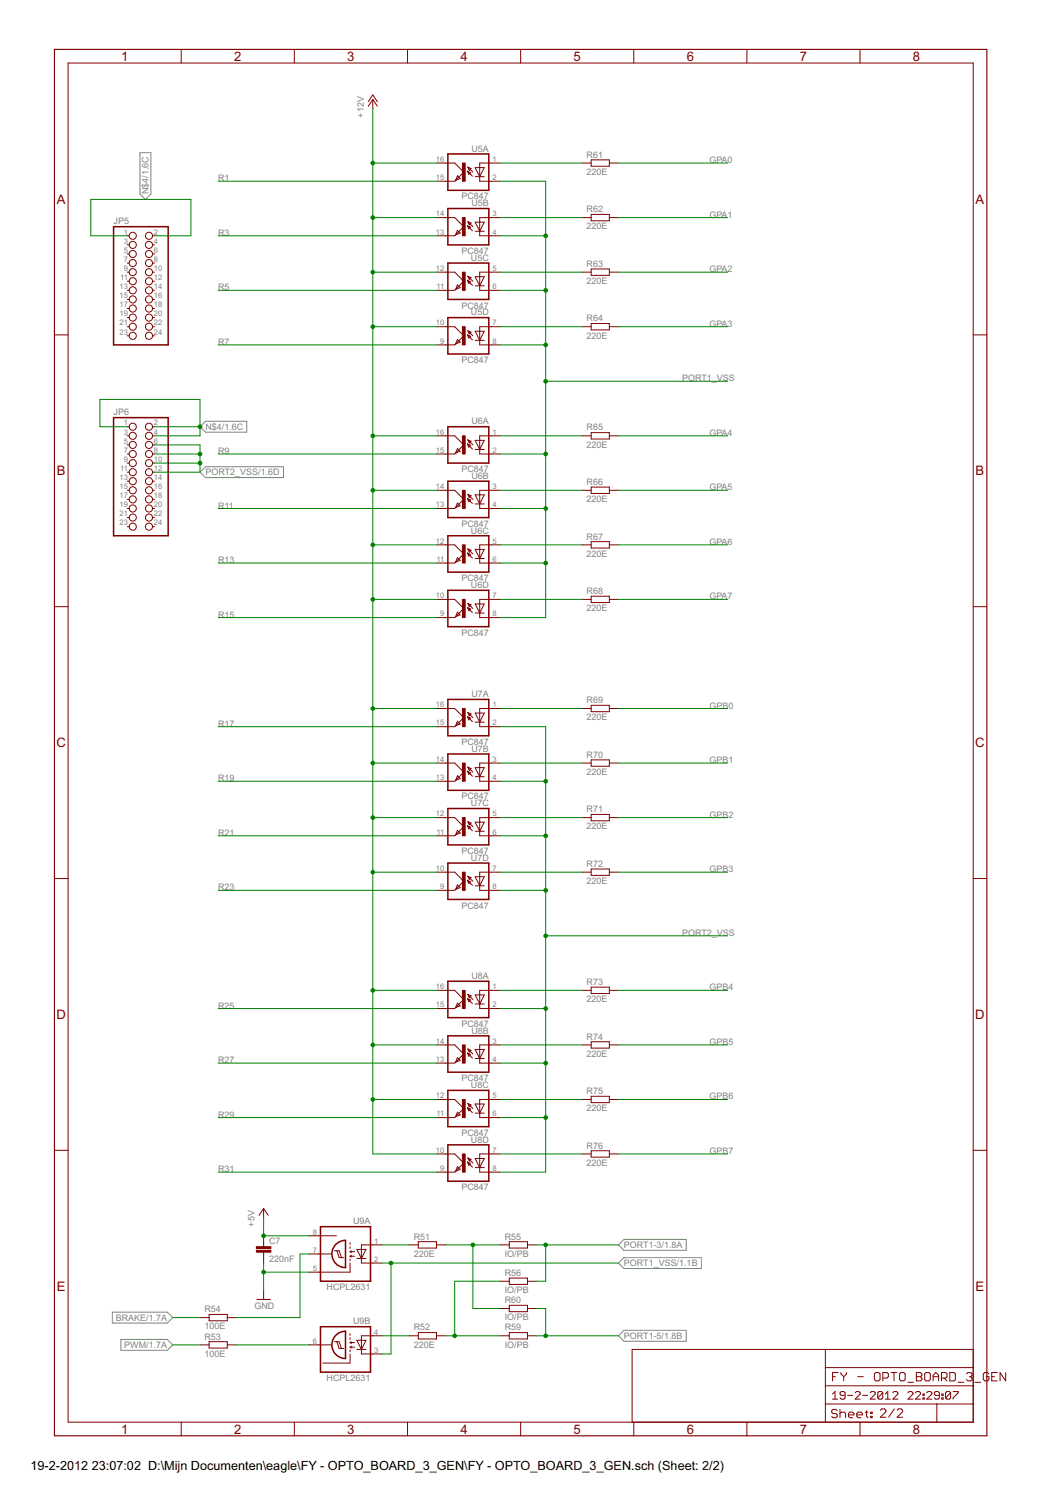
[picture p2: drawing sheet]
<svg xmlns="http://www.w3.org/2000/svg" width="297mm" height="420mm" viewBox="0 0 297 420" stroke-linecap="round" stroke-linejoin="round" font-family="sans-serif">
<path d="M39.1 42.7h3v11.5l-1.5 1.5-1.5-1.5zM57.4 117.7h11.5v3h-11.5l-1.6-1.5zM57.4 130.4h21.7v3h-21.7l-1.6-1.5zM172.7 352.8l1.5-1.5h21.6v3.1h-21.6zM172.7 347.8l1.5-1.6h17.4v3.1h-17.4zM31.4 366.6h15.3l1.5 1.5-1.5 1.5h-15.3zM33.8 374.2h12.9l1.5 1.5-1.5 1.5h-12.9zM172.7 373.2l1.5-1.6h17.4v3.1h-17.4z" fill="none" stroke="#808080" stroke-width=".28"/>
<g fill="none" stroke="#800000" stroke-width=".28">
<path d="M19 17.6h252.7v379.7h-252.7zM50.6 13.8v3.8M82.2 13.8v3.8M113.8 13.8v3.8M145.4 13.8v3.8M176.9 13.8v3.8M208.5 13.8v3.8M240.1 13.8v3.8M102.8 28.4l1.3-1.9 1.2 1.9M104.1 27.8l1.2 1.9M104.1 27.8l-1.3 1.9M104.1 27.8v2.5"/>
<path d="M121.9 45.6h5l2.6 2.5-2.6 2.5h-5M127.7 49.1l.8 .8-1.3 .5zM130.5 47.8l1.4 1.4M130.5 47.8l.9 .4-.5 .5zM130.6 46.7l.9 .4-.5 .5zM130.6 46.7l1.4 1.4M132.7 46.8h2.5l-1.3 2.6zM132.7 49.4h2.5M139.6 45.6h-5.7v5h5.7M162.5 45.6h2.5M165 44.7h5.1v1.7h-5.1zM165 59.9h5.1v1.8h-5.1z"/>
<path d="M170.1 45.6h2.6M35.5 65.9h.6M35.5 76h.6M35.5 68.4h.6M35.5 71h.6M35.5 73.5h.6M35.5 78.6h.6M42.6 65.9h.5M42.6 76h.5M42.6 68.4h.5M42.6 71h.5M42.6 73.5h.5"/>
<path d="M42.6 78.6h.5M121.9 60.8h5l2.6 2.5-2.6 2.6h-5M121.9 76h5l2.6 2.6-2.6 2.5h-5M127.7 64.3l.8 .8-1.3 .5zM127.7 79.6l.8 .7-1.3 .6zM130.5 63.1l1.4 1.4M130.5 63.1l.9 .4-.5 .5zM130.5 78.3l1.4 1.4M130.5 78.3l.9 .4-.5 .5zM130.6 61.9l.9 .4-.5 .5zM130.6 61.9l1.4 1.4M130.6 77.2l.9 .4-.5 .5z"/>
<path d="M130.6 77.2l1.4 1.4M132.7 62.1h2.5l-1.3 2.5zM132.7 64.6h2.5M132.7 77.3h2.5l-1.3 2.5zM132.7 79.8h2.5M139.6 60.8h-5.7v5.1h5.7M139.6 76h-5.7v5.1h5.7M162.5 60.8h2.5M162.5 76h2.5M165 75.1h5.1v1.8h-5.1zM170.1 60.8h2.6M170.1 76h2.6"/>
<path d="M15.2 93.6h3.8M35.5 81.1h.6M35.5 91.3h.6M35.5 83.7h.6M35.5 86.2h.6M35.5 88.7h.6M35.5 93.8h.6M42.6 81.1h.5M42.6 91.3h.5M42.6 83.7h.5M42.6 86.2h.5M42.6 88.7h.5"/>
<path d="M42.6 93.8h.5M121.9 91.3h5l2.6 2.5-2.6 2.6h-5M127.7 94.8l.8 .8-1.3 .5zM130.5 93.6l1.4 1.4M130.5 93.6l.9 .3-.5 .5zM130.6 92.4l.9 .4-.5 .5zM130.6 92.4l1.4 1.4M132.7 92.5h2.5l-1.3 2.6zM132.7 95.1h2.5M139.6 91.3h-5.7v5.1h5.7M162.5 91.3h2.5M165 90.4h5.1v1.8h-5.1z"/>
<path d="M170.1 91.3h2.6M271.7 93.6h3.8M35.5 119.2h.6M42.6 119.2h.5M35.5 121.8h.6M35.5 126.8h.6M35.5 137h.6M35.5 124.3h.6M35.5 129.4h.6M35.5 131.9h.6M35.5 134.4h.6M35.5 139.5h.6"/>
<path d="M42.6 121.8h.5M42.6 126.8h.5M42.6 137h.5M42.6 124.3h.5M42.6 129.4h.5M42.6 131.9h.5M42.6 134.4h.5M42.6 139.5h.5M121.9 121.8h5l2.6 2.5-2.6 2.5h-5M121.9 137h5l2.6 2.5-2.6 2.5h-5M127.7 125.3l.8 .8-1.3 .5zM130.5 124l1.4 1.4"/>
<path d="M130.5 124l.9 .4-.5 .5zM130.5 139.3l1.4 1.4M130.5 139.3l.9 .3-.5 .5zM130.6 122.9l.9 .4-.5 .5zM130.6 122.9l1.4 1.4M130.6 138.1l.9 .4-.5 .5zM130.6 138.1l1.4 1.4M132.7 123h2.5l-1.3 2.6zM132.7 125.6h2.5M132.7 138.2h2.5l-1.3 2.6zM139.6 121.8h-5.7v5h5.7M139.6 137h-5.7v5h5.7"/>
<path d="M162.5 121.8h2.5M162.5 137h2.5M165 120.9h5.1v1.7h-5.1zM165 136.1h5.1v1.8h-5.1zM170.1 121.8h2.6M170.1 137h2.6M35.5 142h.6M35.5 144.6h.6M35.5 147.1h.6M42.6 142h.5M42.6 144.6h.5M42.6 147.1h.5"/>
<path d="M121.9 152.2h5l2.6 2.5-2.6 2.6h-5M127.7 140.5l.8 .8-1.3 .5zM127.7 155.8l.8 .7-1.3 .5zM130.5 154.5l1.4 1.4M130.5 154.5l.9 .4-.5 .5zM130.6 153.4l.9 .3-.5 .5zM130.6 153.4l1.4 1.3M132.7 140.8h2.5M132.7 153.5h2.5l-1.3 2.5zM132.7 156h2.5M139.6 152.2h-5.7v5.1h5.7M162.5 152.2h2.5"/>
<path d="M165 151.3h5.1v1.8h-5.1zM170.1 152.2h2.6M15.2 169.5h3.8M121.9 167.4h5l2.6 2.6-2.6 2.5h-5M127.7 171l.8 .8-1.3 .5zM130.5 169.7l1.4 1.4M130.5 169.7l.9 .4-.5 .5zM130.6 168.6l.9 .4-.5 .5zM130.6 168.6l1.4 1.4M132.7 168.7h2.5l-1.3 2.6zM132.7 171.3h2.5M139.6 167.4h-5.7v5.1h5.7"/>
<path d="M162.5 167.4h2.5M165 166.6h5.1v1.7h-5.1zM170.1 167.4h2.6M271.7 169.5h3.8M121.9 197.9h5l2.6 2.6-2.6 2.5h-5M130.6 199.1l.9 .4-.5 .5zM130.6 199.1l1.4 1.4M132.7 199.2h2.5l-1.3 2.5zM139.6 197.9h-5.7v5.1h5.7M162.5 197.9h2.5M165 197h5.1v1.8h-5.1zM170.1 197.9h2.6"/>
<path d="M121.9 213.2h5l2.6 2.5-2.6 2.5h-5M127.7 201.5l.8 .7-1.3 .6zM127.7 216.7l.8 .8-1.3 .5zM130.5 200.2l1.4 1.4M130.5 200.2l.9 .4-.5 .5zM130.5 215.5l1.4 1.4M130.5 215.5l.9 .3-.5 .5zM130.6 214.3l.9 .4-.5 .5zM130.6 214.3l1.4 1.4M132.7 201.7h2.5M132.7 214.4h2.5l-1.3 2.6zM132.7 217h2.5"/>
<path d="M139.6 213.2h-5.7v5h5.7M162.5 213.2h2.5M165 212.3h5.1v1.8h-5.1zM170.1 213.2h2.6M121.9 228.4h5l2.6 2.5-2.6 2.6h-5M127.7 232l.8 .7-1.3 .5zM130.5 230.7l1.4 1.4M130.5 230.7l.9 .4-.5 .5zM130.6 229.6l.9 .3-.5 .5zM130.6 229.6l1.4 1.3M132.7 229.7h2.5l-1.3 2.5zM132.7 232.2h2.5"/>
<path d="M139.6 228.4h-5.7v5.1h5.7M162.5 228.4h2.5M165 227.5h5.1v1.8h-5.1zM170.1 228.4h2.6M15.2 245.4h3.8M121.9 243.6h5l2.6 2.6-2.6 2.5h-5M127.7 247.2l.8 .8-1.3 .5zM130.5 245.9l1.4 1.4M130.5 245.9l.9 .4-.5 .5zM130.6 244.8l.9 .4-.5 .5zM130.6 244.8l1.4 1.4M132.7 244.9h2.5l-1.3 2.6z"/>
<path d="M132.7 247.5h2.5M139.6 243.6h-5.7v5.1h5.7M162.5 243.6h2.5M165 242.8h5.1v1.7h-5.1zM170.1 243.6h2.6M271.7 245.4h3.8M121.9 276.7h5l2.6 2.5-2.6 2.5h-5M130.5 279l1.4 1.4M130.5 279l.9 .3-.5 .5zM130.6 277.8l.9 .4-.5 .5zM130.6 277.8l1.4 1.4M132.7 277.9h2.5l-1.3 2.6z"/>
<path d="M139.6 276.7h-5.7v5h5.7M162.5 276.7h2.5M165 275.8h5.1v1.8h-5.1zM170.1 276.7h2.6M121.9 291.9h5l2.6 2.5-2.6 2.6h-5M127.7 280.2l.8 .8-1.3 .5zM127.7 295.5l.8 .7-1.3 .5zM130.5 294.2l1.4 1.4M130.5 294.2l.9 .4-.5 .5zM130.6 293.1l.9 .3-.5 .5zM130.6 293.1l1.4 1.3M132.7 280.5h2.5"/>
<path d="M132.7 293.2h2.5l-1.3 2.5zM132.7 295.7h2.5M139.6 291.9h-5.7v5.1h5.7M162.5 291.9h2.5M165 291h5.1v1.8h-5.1zM170.1 291.9h2.6M121.9 307.1h5l2.6 2.6-2.3 2.3M127.2 312l-.3 .2h-5M127.7 310.7l.8 .8-1.3 .5zM130.5 309.4l1.4 1.4M130.5 309.4l.9 .4-.5 .5zM130.6 308.3l.9 .4-.5 .5z"/>
<path d="M130.6 308.3l1.4 1.4M132.7 308.4h2.5l-1.3 2.6zM132.7 311h2.5M139.6 307.1h-5.7v5.1h5.7M162.5 307.1h2.5M165 306.3h5.1v1.7h-5.1zM170.1 307.1h2.6M15.2 321.4h3.8M73.6 337.6v2.5M73.6 337.6l1.3 1.9M73.6 337.6l-1.3 1.9M121.9 322.4h5l2.6 2.5-2.6 2.5h-5"/>
<path d="M127.7 325.9l.8 .8-1.3 .5zM130.5 324.7l1.4 1.4M130.5 324.7l.9 .3-.5 .5zM130.6 323.5l.9 .4-.5 .5zM130.6 323.5l1.4 1.4M132.7 323.6h2.5l-1.3 2.6zM132.7 326.2h2.5M139.6 322.4h-5.7v5h5.7M162.5 322.4h2.5M165 321.5h5.1v1.8h-5.1zM170.1 322.4h2.6M271.7 321.4h3.8"/>
<path d="M73.6 345.2v3.1M73.6 349.8v3M86.3 350.3h6.2M86.3 345.2h7.6M93.4 349.4h1.3l.6 1.9M94 349.4l.7 1.9h1.2M97.7 349.7h1.3M97.7 349.7l.4 .2M97.7 350.9h1.3M97.7 350.9l.4 .3M97.7 352.8v2.6h-11.4M97.7 347.1v.5"/>
<path d="M97.7 348.3v.5M97.7 351.7v.5M98.1 349.4l-.4 .3M98.1 350.7l-.4 .2M99.6 349h2.6l-1.3 2.6zM99.6 351.6h2.6M106.6 347.8h-5.7v5h5.7M114.2 347.8h2.6M116.8 346.9h5.1v1.8h-5.1zM121.9 347.8h2.5M139.6 347.8h2.6M139.6 357.9h2.6"/>
<path d="M142.2 346.9h5.1v1.8h-5.1zM142.2 357h5.1v1.8h-5.1zM147.3 347.8h2.5M147.3 357.9h2.5M55.8 375.7h2.6M55.8 368.1h2.6M58.4 374.8h5.1v1.8h-5.1zM58.4 367.2h5.1v1.8h-5.1zM63.5 375.7h2.5M63.5 368.1h2.5M71.7 363h3.8M73.6 360.5v2.5"/>
<path d="M86.3 375.7h6.2M93.4 374.8h1.3l.6 1.9M94 374.8l.7 1.9h1.2M97.7 372.5v.5M97.7 373.7v.5M97.7 377.1v.5M97.7 378.2v2.6h-7.6M97.7 375.1h1.3M97.7 375.1l.4 .2M97.7 376.3h1.3M97.7 376.3l.4 .3M98.1 374.8l-.4 .3"/>
<path d="M98.1 376.1l-.4 .2M99.6 377h2.6M99.6 374.4h2.6l-1.3 2.6zM106.6 373.2h-5.7v5h5.7M114.2 373.2h2.6M116.8 372.3h5.1v1.8h-5.1zM121.9 373.2h2.5M139.6 373.2h2.6M139.6 365.5h2.6M142.2 372.3h5.1v1.8h-5.1zM142.2 364.7h5.1v1.7h-5.1zM147.3 373.2h2.5"/>
<path d="M147.3 365.5h2.5M230.4 377v20.3M271.7 377h-95.2v20.3M50.6 397.3v3.8M82.2 397.3v3.8M113.8 397.3v3.8M145.4 397.3v3.8M176.9 397.3v3.8M208.5 397.3v3.8M230.4 392.2h41.3M230.4 387.1h41.3M230.4 382.1h41.3"/>
<path d="M232.4 389.4l.7-.7v2.2M232.4 390.9h1.4M232.4 384.6h.8M233.7 394.1l-.4-.4h-.7l-.4 .4v.4l.4 .4h.7l.4 .4v.4l-.4 .3h-.7l-.4-.3M234 383.4h-1.6v2.4M234.5 393.7v2.3M234.5 394.9l.4-.4h.8l.4 .4v1.1M234.8 383.4v.4l.7 .8M235.5 384.6v1.2M235.9 389.8h-1l-.4-.4v-.3l.4-.4h.7l.3 .4v1.4l-.3 .4h-.7l-.4-.4M236.3 383.4v.4l-.8 .8M236.6 389.8h1.4"/>
<path d="M236.9 395.3h1.5v-.4l-.4-.4h-.8l-.3 .4v.8l.3 .3h.8M238.7 389.1l.4-.4h.7l.3 .4v.3l-1.4 1.5h1.4M239.2 395.3h1.5v-.4l-.3-.4h-.8l-.4 .4v.8l.4 .3h.8M239.4 384.6h1.6M240.1 397.3v3.8M240.8 389.8h1.4M241.5 394.5h.8M241.9 394.1v1.6l.4 .3M242.9 389.1l.4-.4h.7l.3 .4v.3l-1.4 1.5h1.4M243.1 394.5h.4v.4h-.4zM243.1 395.7h.4v.3h-.4zM244.1 383.8l.4-.4h.8l.4 .4v1.6l-.4 .4h-.8l-.4-.4z"/>
<path d="M245.8 394l.3-.4h.8l.4 .4v.4l-1.5 1.5h1.5M246.4 389.1v1.4l-.3 .4h-.7l-.4-.4M246.4 389.1l-.3-.4h-.7l-.4 .4v1.4M246.4 389.1l-1.4 1.4M246.5 385h1.1l.4-.4v-.8l-.4-.4h-1.1v2.4M247.1 390.9h1.5M247.1 389.4l.7-.7v2.2M248.8 383.4h1.6M249.3 389.1l.3-.4h.7l.4 .4v.3l-1.4 1.5h1.4M249.6 383.4v2.4M249.7 393.6l-1.6 2.3M250.4 394l.4-.4h.8l.4 .4v.4l-1.6 1.5h1.6"/>
<path d="M251.5 383.4h.8l.4 .4v1.6l-.4 .4h-.8l-.4-.4v-1.6zM253.5 389.1l.3-.4h.7l.4 .4v.3l-1.4 1.5h1.4M253.5 386.2h1.5M255.6 389.1l.3-.4h.7l.4 .4v.3l-1.4 1.5h1.4M255.8 383.4h1.2l.4 .4v.4l-.4 .4 .4 .4v.4l-.4 .4h-1.2zM255.8 384.6h1.2M257.7 390.5h.3v.4h-.3zM257.7 389.4h.3v.4h-.3zM258.5 383.4h.8l.4 .4v1.6l-.4 .4h-.8l-.4-.4v-1.6zM258.7 389.1l.4-.4h.7l.3 .4v.3l-1.4 1.5h1.4M260.5 384.6h1.5M260.5 385.8v-1.6l.8-.8 .7 .8v1.6"/>
<path d="M261.5 392.2v5.1M262.2 389.8h-1l-.4-.4v-.3l.4-.4h.7l.3 .4v1.4l-.3 .4h-.7l-.4-.4M262.8 385h1.2l.4-.4v-.8l-.4-.4h-1.2v2.4M262.9 390.5h.4v.4h-.4zM262.9 389.4h.4v.4h-.4zM263.6 385l.8 .8M265.2 383.4h1.1l.4 .4v1.6l-.4 .4h-1.1zM265.4 389.1v1.4l-.4 .4h-.7l-.3-.4M265.4 389.1l-.4-.4h-.7l-.3 .4v1.4M265.4 389.1l-1.4 1.4M266.1 388.7h1.4v.4l-1.4 1.4v.4M267.5 386.2h1.6"/>
<path d="M269.8 383.8l.4-.4h.8l.4 .4v.4l-.4 .4M270.6 384.6h.4M271 384.6l.4 .4v.4l-.4 .4h-.8l-.4-.4M272.2 386.2h1.5M276.1 383.8l-.4-.4h-.8l-.4 .4v1.6l.4 .4h.8l.4-.4v-.8h-.8M276.9 384.6h.7M278.4 383.4h-1.5v2.4h1.5M280.8 383.4v2.4l-1.6-2.4v2.4"/>
<circle cx="37.1" cy="65.9" r=".99"/>
<circle cx="37.1" cy="68.4" r=".99"/>
<circle cx="37.1" cy="73.5" r=".99"/>
<circle cx="37.1" cy="71" r=".99"/>
<circle cx="37.1" cy="76" r=".99"/>
<circle cx="37.1" cy="78.6" r=".99"/>
<circle cx="41.6" cy="68.4" r=".99"/>
<circle cx="41.6" cy="73.5" r=".99"/>
<circle cx="41.6" cy="71" r=".99"/>
<circle cx="41.6" cy="76" r=".99"/>
<circle cx="41.6" cy="78.6" r=".99"/>
<circle cx="41.6" cy="65.9" r=".99"/>
<circle cx="37.1" cy="88.7" r=".99"/>
<circle cx="37.1" cy="91.3" r=".99"/>
<circle cx="37.1" cy="93.8" r=".99"/>
<circle cx="37.1" cy="86.2" r=".99"/>
<circle cx="37.1" cy="81.1" r=".99"/>
<circle cx="37.1" cy="83.7" r=".99"/>
<circle cx="41.6" cy="88.7" r=".99"/>
<circle cx="41.6" cy="91.3" r=".99"/>
<circle cx="41.6" cy="93.8" r=".99"/>
<circle cx="41.6" cy="86.2" r=".99"/>
<circle cx="41.6" cy="81.1" r=".99"/>
<circle cx="41.6" cy="83.7" r=".99"/>
<circle cx="37.1" cy="119.2" r=".99"/>
<circle cx="41.6" cy="119.2" r=".99"/>
<circle cx="37.1" cy="129.4" r=".99"/>
<circle cx="37.1" cy="131.9" r=".99"/>
<circle cx="37.1" cy="121.8" r=".99"/>
<circle cx="37.1" cy="126.8" r=".99"/>
<circle cx="37.1" cy="137" r=".99"/>
<circle cx="37.1" cy="134.4" r=".99"/>
<circle cx="37.1" cy="139.5" r=".99"/>
<circle cx="37.1" cy="124.3" r=".99"/>
<circle cx="41.6" cy="137" r=".99"/>
<circle cx="41.6" cy="129.4" r=".99"/>
<circle cx="41.6" cy="134.4" r=".99"/>
<circle cx="41.6" cy="124.3" r=".99"/>
<circle cx="41.6" cy="131.9" r=".99"/>
<circle cx="41.6" cy="139.5" r=".99"/>
<circle cx="41.6" cy="126.8" r=".99"/>
<circle cx="41.6" cy="121.8" r=".99"/>
<circle cx="37.1" cy="142" r=".99"/>
<circle cx="37.1" cy="144.6" r=".99"/>
<circle cx="37.1" cy="147.1" r=".99"/>
<circle cx="41.6" cy="142" r=".99"/>
<circle cx="41.6" cy="147.1" r=".99"/>
<circle cx="41.6" cy="144.6" r=".99"/>
</g>
<path d="M15.2 13.8h260.3v387.3h-260.3z" fill="none" stroke="#800000" stroke-width=".32"/>
<g fill="none" stroke="#800000" stroke-width=".42">
<path d="M125 43h11.5v10.2h-11.5zM125 58.3h11.5v10.1h-11.5zM31.7 63.3h15.2v33.1h-15.2zM125 73.5h11.5v10.2h-11.5zM125 88.7h11.5v10.2h-11.5zM31.7 116.7h15.2v33h-15.2zM125 119.2h11.5v10.2h-11.5zM125 134.4h11.5v10.2h-11.5zM125 149.7h11.5v10.1h-11.5zM125 164.9h11.5v10.2h-11.5zM125 195.4h11.5v10.1h-11.5zM125 210.6h11.5v10.2h-11.5z"/>
<path d="M125 225.9h11.5v10.1h-11.5zM125 241.1h11.5v10.2h-11.5zM125 274.1h11.5v10.2h-11.5zM125 289.4h11.5v10.1h-11.5zM125 304.6h11.5v10.1h-11.5zM125 319.8h11.5v10.2h-11.5zM89.5 342.7h13.9v15.2h-13.9zM93.6 347.8l1.3-.9 1.6-.4v7.6a3.8 3.8 0 0 1-3.5-2.2 3.8 3.8 0 0 1 .6-4.1zM89.5 370.6h13.9v12.7h-13.9zM93.6 373.2l1.3-1 1.6-.3v7.6a3.8 3.8 0 0 1-3.5-2.2 3.8 3.8 0 0 1 .6-4.1z"/>
</g>
<g fill="#800000" stroke="#800000" stroke-width=".28">
<path d="M129.1 45.6h.8v5h-.8z"/>
<path d="M129.1 60.8h.8v5.1h-.8z"/>
<path d="M129.1 76h.8v5.1h-.8z"/>
<path d="M129.1 91.3h.8v5.1h-.8z"/>
<path d="M129.1 121.8h.8v5h-.8z"/>
<path d="M129.1 137h.8v5h-.8z"/>
<path d="M129.1 152.2h.8v5.1h-.8z"/>
<path d="M129.1 167.4h.8v5.1h-.8z"/>
<path d="M129.1 197.9h.8v5.1h-.8z"/>
<path d="M129.1 213.2h.8v5h-.8z"/>
<path d="M129.1 228.4h.8v5.1h-.8z"/>
<path d="M129.1 243.6h.8v5.1h-.8z"/>
<path d="M129.1 276.7h.8v5h-.8z"/>
<path d="M129.1 291.9h.8v5.1h-.8z"/>
<path d="M129.1 307.1h.8v5.1h-.8z"/>
<path d="M129.1 322.4h.8v5h-.8z"/>
<path d="M71.6 349.3h4v.5h-4z"/>
<path d="M71.6 348.3h4v.5h-4z"/>
</g>
<g fill="none" stroke="#008000" stroke-width=".28">
<path d="M104.1 30.3v292.1h17.8M60.9 50.6h61M104.1 45.6h17.8M139.6 45.6h22.9M139.6 50.6h12.7v121.9h-12.7M172.7 45.6h30.4M35.5 65.9h-10.1v-10.2h27.9v10.2h-10.2M60.9 65.9h61M104.1 60.8h17.8M104.1 76h17.8M139.6 60.8h22.9M139.6 76h22.9"/>
<path d="M139.6 65.9h12.7M172.7 60.8h30.4M172.7 76h30.4M60.9 81.1h61M60.9 96.4h61M104.1 91.3h17.8M139.6 91.3h22.9M139.6 81.1h12.7M139.6 96.4h12.7M172.7 91.3h30.4M35.5 119.2h-7.6v-7.6h27.9v10.2h-12.7M43.1 119.2h12.7"/>
<path d="M152.3 106.5h50.8M43.1 126.8h12.7M43.1 124.3h12.7v7.6h-12.7M43.1 129.4h12.7M60.9 126.8h61M104.1 121.8h17.8M104.1 137h17.8M139.6 121.8h22.9M139.6 137h22.9M139.6 126.8h12.7M172.7 121.8h30.4M172.7 137h30.4"/>
<path d="M60.9 142h61M60.9 157.3h61M104.1 152.2h17.8M139.6 152.2h22.9M139.6 142h12.7M139.6 157.3h12.7M172.7 152.2h30.4M60.9 172.5h61M104.1 167.4h17.8M139.6 167.4h22.9M172.7 167.4h30.4M104.1 197.9h17.8"/>
<path d="M139.6 197.9h22.9M172.7 197.9h30.4M60.9 203h61M60.9 218.2h61M104.1 213.2h17.8M139.6 213.2h22.9M139.6 203h12.7v124.4h-12.7M139.6 218.2h12.7M172.7 213.2h30.4M60.9 233.5h61M104.1 228.4h17.8M139.6 228.4h22.9"/>
<path d="M139.6 233.5h12.7M172.7 228.4h30.4M60.9 248.7h61M104.1 243.6h17.8M139.6 243.6h22.9M139.6 248.7h12.7M172.7 243.6h30.4M104.1 276.7h17.8M139.6 276.7h22.9M152.3 261.4h50.8M172.7 276.7h30.4M60.9 281.7h61"/>
<path d="M60.9 297h61M104.1 291.9h17.8M139.6 291.9h22.9M139.6 281.7h12.7M139.6 297h12.7M172.7 291.9h30.4M60.9 312.2h61M104.1 307.1h17.8M139.6 307.1h22.9M139.6 312.2h12.7M172.7 307.1h30.4M60.9 327.4h61"/>
<path d="M139.6 322.4h22.9M172.7 322.4h30.4M73.6 340.1v5.1h12.7M73.6 352.8v7.7M73.6 355.4h12.7M86.3 350.3h-2.5v17.8h-17.8M106.6 352.8h66.1M106.6 347.8h7.6M109.2 352.8v25.4h-2.6M124.4 347.8h15.2M132 347.8v17.7h7.6M139.6 357.9h-12.7v15.3"/>
<path d="M149.8 347.8h22.9M152.3 347.8v10.1h-2.5M48.2 375.7h7.6M48.2 368.1h7.6M66 375.7h20.3M106.6 373.2h7.6M124.4 373.2h15.2M149.8 365.5h2.5v7.7M149.8 373.2h22.9"/>
</g>
<g fill="#008000" stroke="#008000" stroke-width=".28">
<circle cx="104.1" cy="45.6" r=".51"/>
<circle cx="104.1" cy="60.8" r=".51"/>
<circle cx="104.1" cy="76" r=".51"/>
<circle cx="104.1" cy="91.3" r=".51"/>
<circle cx="104.1" cy="121.8" r=".51"/>
<circle cx="104.1" cy="137" r=".51"/>
<circle cx="104.1" cy="152.2" r=".51"/>
<circle cx="104.1" cy="167.4" r=".51"/>
<circle cx="104.1" cy="197.9" r=".51"/>
<circle cx="104.1" cy="213.2" r=".51"/>
<circle cx="104.1" cy="228.4" r=".51"/>
<circle cx="104.1" cy="243.6" r=".51"/>
<circle cx="104.1" cy="276.7" r=".51"/>
<circle cx="104.1" cy="291.9" r=".51"/>
<circle cx="104.1" cy="307.1" r=".51"/>
<circle cx="152.3" cy="218.2" r=".51"/>
<circle cx="152.3" cy="233.5" r=".51"/>
<circle cx="152.3" cy="248.7" r=".51"/>
<circle cx="152.3" cy="281.7" r=".51"/>
<circle cx="152.3" cy="297" r=".51"/>
<circle cx="152.3" cy="312.2" r=".51"/>
<circle cx="152.3" cy="261.4" r=".51"/>
<circle cx="55.8" cy="126.8" r=".51"/>
<circle cx="55.8" cy="129.4" r=".51"/>
<circle cx="152.3" cy="65.9" r=".51"/>
<circle cx="152.3" cy="81.1" r=".51"/>
<circle cx="152.3" cy="96.4" r=".51"/>
<circle cx="152.3" cy="126.8" r=".51"/>
<circle cx="152.3" cy="142" r=".51"/>
<circle cx="152.3" cy="157.3" r=".51"/>
<circle cx="152.3" cy="106.5" r=".51"/>
<circle cx="109.2" cy="352.8" r=".51"/>
<circle cx="55.8" cy="119.2" r=".51"/>
<circle cx="73.6" cy="345.2" r=".51"/>
<circle cx="73.6" cy="355.4" r=".51"/>
<circle cx="132" cy="347.8" r=".51"/>
<circle cx="126.9" cy="373.2" r=".51"/>
<circle cx="152.3" cy="347.8" r=".51"/>
<circle cx="152.3" cy="373.2" r=".51"/>
</g>
<g font-size="4.1" fill="#800000">
<text x="33.8" y="17">1</text>
<text x="65.4" y="17">2</text>
<text x="97" y="17">3</text>
<text x="128.5" y="17">4</text>
<text x="160.1" y="17">5</text>
<text x="191.7" y="17">6</text>
<text x="223.3" y="17">7</text>
<text x="254.9" y="17">8</text>
<text x="15.9" y="56.9">A</text>
<text x="272.4" y="56.9">A</text>
<text x="15.9" y="132.8">B</text>
<text x="272.4" y="132.8">B</text>
<text x="15.8" y="208.7">C</text>
<text x="272.3" y="208.7">C</text>
<text x="15.8" y="284.7">D</text>
<text x="272.3" y="284.7">D</text>
<text x="15.9" y="360.6">E</text>
<text x="272.4" y="360.6">E</text>
<text x="33.8" y="400.5">1</text>
<text x="65.4" y="400.5">2</text>
<text x="97" y="400.5">3</text>
<text x="128.5" y="400.5">4</text>
<text x="160.1" y="400.5">5</text>
<text x="191.7" y="400.5">6</text>
<text x="223.3" y="400.5">7</text>
<text x="254.9" y="400.5">8</text>
</g>
<g font-size="4">
<text x="8.5" y="410.7">19-2-2012</text>
<text x="25.6" y="410.7">23:07:02 D:\Mijn Documenten\eagle\FY - OPTO_BOARD_3_GEN\FY - OPTO_BOARD_3_GEN.sch (Sheet: 2/2)</text>
</g>
<g font-size="2.8" fill="#808080">
<text x="101.5" y="32.9" transform="rotate(-90 101.5 32.9)">+12V</text>
<text x="131.6" y="42.4">U5A</text>
<text x="163.8" y="44.1">R61</text>
<text x="198" y="45.6">GPA0</text>
<text x="60.9" y="50.6">R1</text>
<text x="163.8" y="48.9">220E</text>
<text x="41.5" y="54.2" transform="rotate(-90 41.5 54.2)">N$4/1.6C</text>
<text x="128.8" y="55.7">PC847</text>
<text x="131.6" y="57.6">U5B</text>
<text x="163.8" y="59.3">R62</text>
<text x="31.7" y="62.7">JP5</text>
<text x="60.9" y="65.9">R3</text>
<text x="163.8" y="64.1">220E</text>
<text x="198" y="60.8">GPA1</text>
<text x="128.8" y="70.9">PC847</text>
<text x="131.5" y="72.9">U5C</text>
<text x="163.8" y="74.5">R63</text>
<text x="198" y="76">GPA2</text>
<text x="60.9" y="81.1">R5</text>
<text x="163.8" y="79.3">220E</text>
<text x="128.8" y="86.2">PC847</text>
<text x="131.5" y="88.1">U5D</text>
<text x="163.8" y="89.8">R64</text>
<text x="163.8" y="94.6">220E</text>
<text x="198" y="91.3">GPA3</text>
<text x="60.9" y="96.3">R7</text>
<text x="128.8" y="101.4">PC847</text>
<text x="190.4" y="106.5">PORT1_VSS</text>
<text x="31.7" y="116">JP6</text>
<text x="131.6" y="118.6">U6A</text>
<text x="57.4" y="120.1">N$4/1.6C</text>
<text x="163.8" y="125">220E</text>
<text x="163.8" y="120.2">R65</text>
<text x="198" y="121.7">GPA4</text>
<text x="60.9" y="126.8">R9</text>
<text x="128.8" y="131.9">PC847</text>
<text x="57.4" y="132.8">PORT2_VSS/1.6D</text>
<text x="131.6" y="133.8">U6B</text>
<text x="163.8" y="135.5">R66</text>
<text x="198" y="137">GPA5</text>
<text x="60.9" y="142.1">R11</text>
<text x="163.8" y="140.3">220E</text>
<text x="128.8" y="147.1">PC847</text>
<text x="131.5" y="149">U6C</text>
<text x="163.8" y="155.5">220E</text>
<text x="163.8" y="150.7">R67</text>
<text x="198" y="152.2">GPA6</text>
<text x="60.9" y="157.3">R13</text>
<text x="128.8" y="162.4">PC847</text>
<text x="131.5" y="164.3">U6D</text>
<text x="163.8" y="166">R68</text>
<text x="198" y="167.5">GPA7</text>
<text x="60.9" y="172.5">R15</text>
<text x="163.8" y="170.8">220E</text>
<text x="128.8" y="177.6">PC847</text>
<text x="131.6" y="194.8">U7A</text>
<text x="163.8" y="196.4">R69</text>
<text x="198" y="197.9">GPB0</text>
<text x="60.9" y="203">R17</text>
<text x="163.8" y="201.2">220E</text>
<text x="128.8" y="208.1">PC847</text>
<text x="131.6" y="210">U7B</text>
<text x="163.8" y="211.7">R70</text>
<text x="198" y="213.2">GPB1</text>
<text x="60.9" y="218.2">R19</text>
<text x="163.8" y="216.5">220E</text>
<text x="128.8" y="223.3">PC847</text>
<text x="131.5" y="225.2">U7C</text>
<text x="163.8" y="226.9">R71</text>
<text x="60.9" y="233.5">R21</text>
<text x="163.8" y="231.7">220E</text>
<text x="198" y="228.4">GPB2</text>
<text x="128.8" y="238.6">PC847</text>
<text x="131.5" y="240.5">U7D</text>
<text x="163.8" y="242.1">R72</text>
<text x="198" y="243.6">GPB3</text>
<text x="60.9" y="248.7">R23</text>
<text x="163.8" y="246.9">220E</text>
<text x="128.8" y="253.8">PC847</text>
<text x="190.4" y="261.4">PORT2_VSS</text>
<text x="131.6" y="273.5">U8A</text>
<text x="163.8" y="275.2">R73</text>
<text x="60.9" y="281.7">R25</text>
<text x="163.8" y="280">220E</text>
<text x="198" y="276.7">GPB4</text>
<text x="128.8" y="286.8">PC847</text>
<text x="131.6" y="288.7">U8B</text>
<text x="163.8" y="290.4">R74</text>
<text x="198" y="291.9">GPB5</text>
<text x="60.9" y="297">R27</text>
<text x="163.8" y="295.2">220E</text>
<text x="128.8" y="302.1">PC847</text>
<text x="131.5" y="304">U8C</text>
<text x="163.8" y="305.6">R75</text>
<text x="163.8" y="310.4">220E</text>
<text x="198" y="307.1">GPB6</text>
<text x="60.9" y="312.2">R29</text>
<text x="128.8" y="317.3">PC847</text>
<text x="131.5" y="319.2">U8D</text>
<text x="163.8" y="320.9">R76</text>
<text x="198" y="322.4">GPB7</text>
<text x="60.9" y="327.5">R31</text>
<text x="163.8" y="325.7">220E</text>
<text x="128.8" y="332.5">PC847</text>
<text x="71.1" y="342.7" transform="rotate(-90 71.1 342.7)">+5V</text>
<text x="75.1" y="347.4">C7</text>
<text x="98.6" y="342.1">U9A</text>
<text x="115.5" y="346.3">R51</text>
<text x="140.9" y="346.3">R55</text>
<text x="75.1" y="352.5">220nF</text>
<text x="115.5" y="351.1">220E</text>
<text x="140.9" y="351.1">IO/PB</text>
<text x="174.2" y="353.7">PORT1_VSS/1.1B</text>
<text x="174.2" y="348.7">PORT1-3/1.8A</text>
<text x="140.9" y="356.4">R56</text>
<text x="71.1" y="365.6">GND</text>
<text x="91.2" y="360.5">HCPL2631</text>
<text x="140.9" y="361.2">IO/PB</text>
<text x="140.9" y="364.1">R60</text>
<text x="32.3" y="369">BRAKE/1.7A</text>
<text x="57.1" y="371.4">100E</text>
<text x="57.1" y="366.6">R54</text>
<text x="98.6" y="370">U9B</text>
<text x="115.5" y="371.7">R52</text>
<text x="140.9" y="368.9">IO/PB</text>
<text x="140.9" y="371.7">R59</text>
<text x="34.7" y="376.6">PWM/1.7A</text>
<text x="57.1" y="374.2">R53</text>
<text x="115.5" y="376.5">220E</text>
<text x="140.9" y="376.5">IO/PB</text>
<text x="174.2" y="374.1">PORT1-5/1.8B</text>
<text x="57.1" y="379">100E</text>
<text x="91.2" y="385.9">HCPL2631</text>
</g>
<g font-size="2.4" fill="#808080">
<text x="121.7" y="45.2">16</text>
<text x="137.5" y="45.2">1</text>
<text x="121.7" y="50.3">15</text>
<text x="137.5" y="50.3">2</text>
<text x="34.5" y="65.5">1</text>
<text x="42.9" y="65.5">2</text>
<text x="121.7" y="65.5">13</text>
<text x="121.7" y="60.4">14</text>
<text x="137.5" y="60.4">3</text>
<text x="137.5" y="65.5">4</text>
<text x="34.5" y="68.1">3</text>
<text x="34.5" y="70.6">5</text>
<text x="42.9" y="68.1">4</text>
<text x="42.9" y="70.6">6</text>
<text x="34.5" y="73.1">7</text>
<text x="34.5" y="75.7">9</text>
<text x="42.9" y="73.1">8</text>
<text x="42.9" y="75.7">10</text>
<text x="121.7" y="75.7">12</text>
<text x="137.5" y="75.7">5</text>
<text x="33.3" y="80.8">13</text>
<text x="33.3" y="83.3">15</text>
<text x="33.5" y="78.2">11</text>
<text x="42.9" y="78.2">12</text>
<text x="42.9" y="80.8">14</text>
<text x="42.9" y="83.3">16</text>
<text x="121.8" y="80.8">11</text>
<text x="137.5" y="80.8">6</text>
<text x="33.3" y="85.8">17</text>
<text x="33.3" y="88.4">19</text>
<text x="42.9" y="85.8">18</text>
<text x="42.9" y="88.4">20</text>
<text x="33.3" y="90.9">21</text>
<text x="33.3" y="93.4">23</text>
<text x="42.9" y="90.9">22</text>
<text x="42.9" y="93.4">24</text>
<text x="121.7" y="90.9">10</text>
<text x="122.9" y="96">9</text>
<text x="137.5" y="90.9">7</text>
<text x="137.5" y="96">8</text>
<text x="34.5" y="118.8">1</text>
<text x="42.9" y="118.8">2</text>
<text x="34.5" y="121.4">3</text>
<text x="34.5" y="123.9">5</text>
<text x="42.9" y="121.4">4</text>
<text x="42.9" y="123.9">6</text>
<text x="121.7" y="121.4">16</text>
<text x="137.5" y="121.4">1</text>
<text x="33.5" y="131.5">11</text>
<text x="34.5" y="126.5">7</text>
<text x="34.5" y="129">9</text>
<text x="42.9" y="126.5">8</text>
<text x="42.9" y="129">10</text>
<text x="42.9" y="131.5">12</text>
<text x="121.7" y="126.5">15</text>
<text x="137.5" y="126.5">2</text>
<text x="33.3" y="134.1">13</text>
<text x="33.3" y="136.6">15</text>
<text x="42.9" y="134.1">14</text>
<text x="42.9" y="136.6">16</text>
<text x="121.7" y="136.6">14</text>
<text x="137.5" y="136.6">3</text>
<text x="33.3" y="139.2">17</text>
<text x="33.3" y="141.7">19</text>
<text x="42.9" y="139.2">18</text>
<text x="42.9" y="141.7">20</text>
<text x="121.7" y="141.7">13</text>
<text x="137.5" y="141.7">4</text>
<text x="33.3" y="144.2">21</text>
<text x="33.3" y="146.8">23</text>
<text x="42.9" y="144.2">22</text>
<text x="42.9" y="146.8">24</text>
<text x="121.7" y="151.9">12</text>
<text x="137.5" y="151.9">5</text>
<text x="121.8" y="156.9">11</text>
<text x="137.5" y="156.9">6</text>
<text x="121.7" y="167.1">10</text>
<text x="137.5" y="167.1">7</text>
<text x="122.9" y="172.2">9</text>
<text x="137.5" y="172.2">8</text>
<text x="121.7" y="197.6">16</text>
<text x="137.5" y="197.6">1</text>
<text x="121.7" y="202.7">15</text>
<text x="137.5" y="202.7">2</text>
<text x="121.7" y="212.8">14</text>
<text x="137.5" y="212.8">3</text>
<text x="121.7" y="217.9">13</text>
<text x="137.5" y="217.9">4</text>
<text x="121.7" y="228.1">12</text>
<text x="121.8" y="233.1">11</text>
<text x="137.5" y="228.1">5</text>
<text x="137.5" y="233.1">6</text>
<text x="121.7" y="243.3">10</text>
<text x="137.5" y="243.3">7</text>
<text x="122.9" y="248.4">9</text>
<text x="137.5" y="248.4">8</text>
<text x="121.7" y="281.4">15</text>
<text x="121.7" y="276.3">16</text>
<text x="137.5" y="276.3">1</text>
<text x="137.5" y="281.4">2</text>
<text x="121.7" y="291.5">14</text>
<text x="137.5" y="291.5">3</text>
<text x="121.7" y="296.6">13</text>
<text x="137.5" y="296.6">4</text>
<text x="121.7" y="306.8">12</text>
<text x="121.8" y="311.9">11</text>
<text x="137.5" y="306.8">5</text>
<text x="137.5" y="311.9">6</text>
<text x="121.7" y="322">10</text>
<text x="137.5" y="322">7</text>
<text x="122.9" y="327.1">9</text>
<text x="137.5" y="327.1">8</text>
<text x="87.3" y="344.9">8</text>
<text x="104.4" y="347.4">1</text>
<text x="87.3" y="350">7</text>
<text x="104.4" y="352.5">2</text>
<text x="87.3" y="355">5</text>
<text x="87.3" y="375.4">6</text>
<text x="104.4" y="372.8">4</text>
<text x="104.4" y="377.9">3</text>
</g>
</svg>
